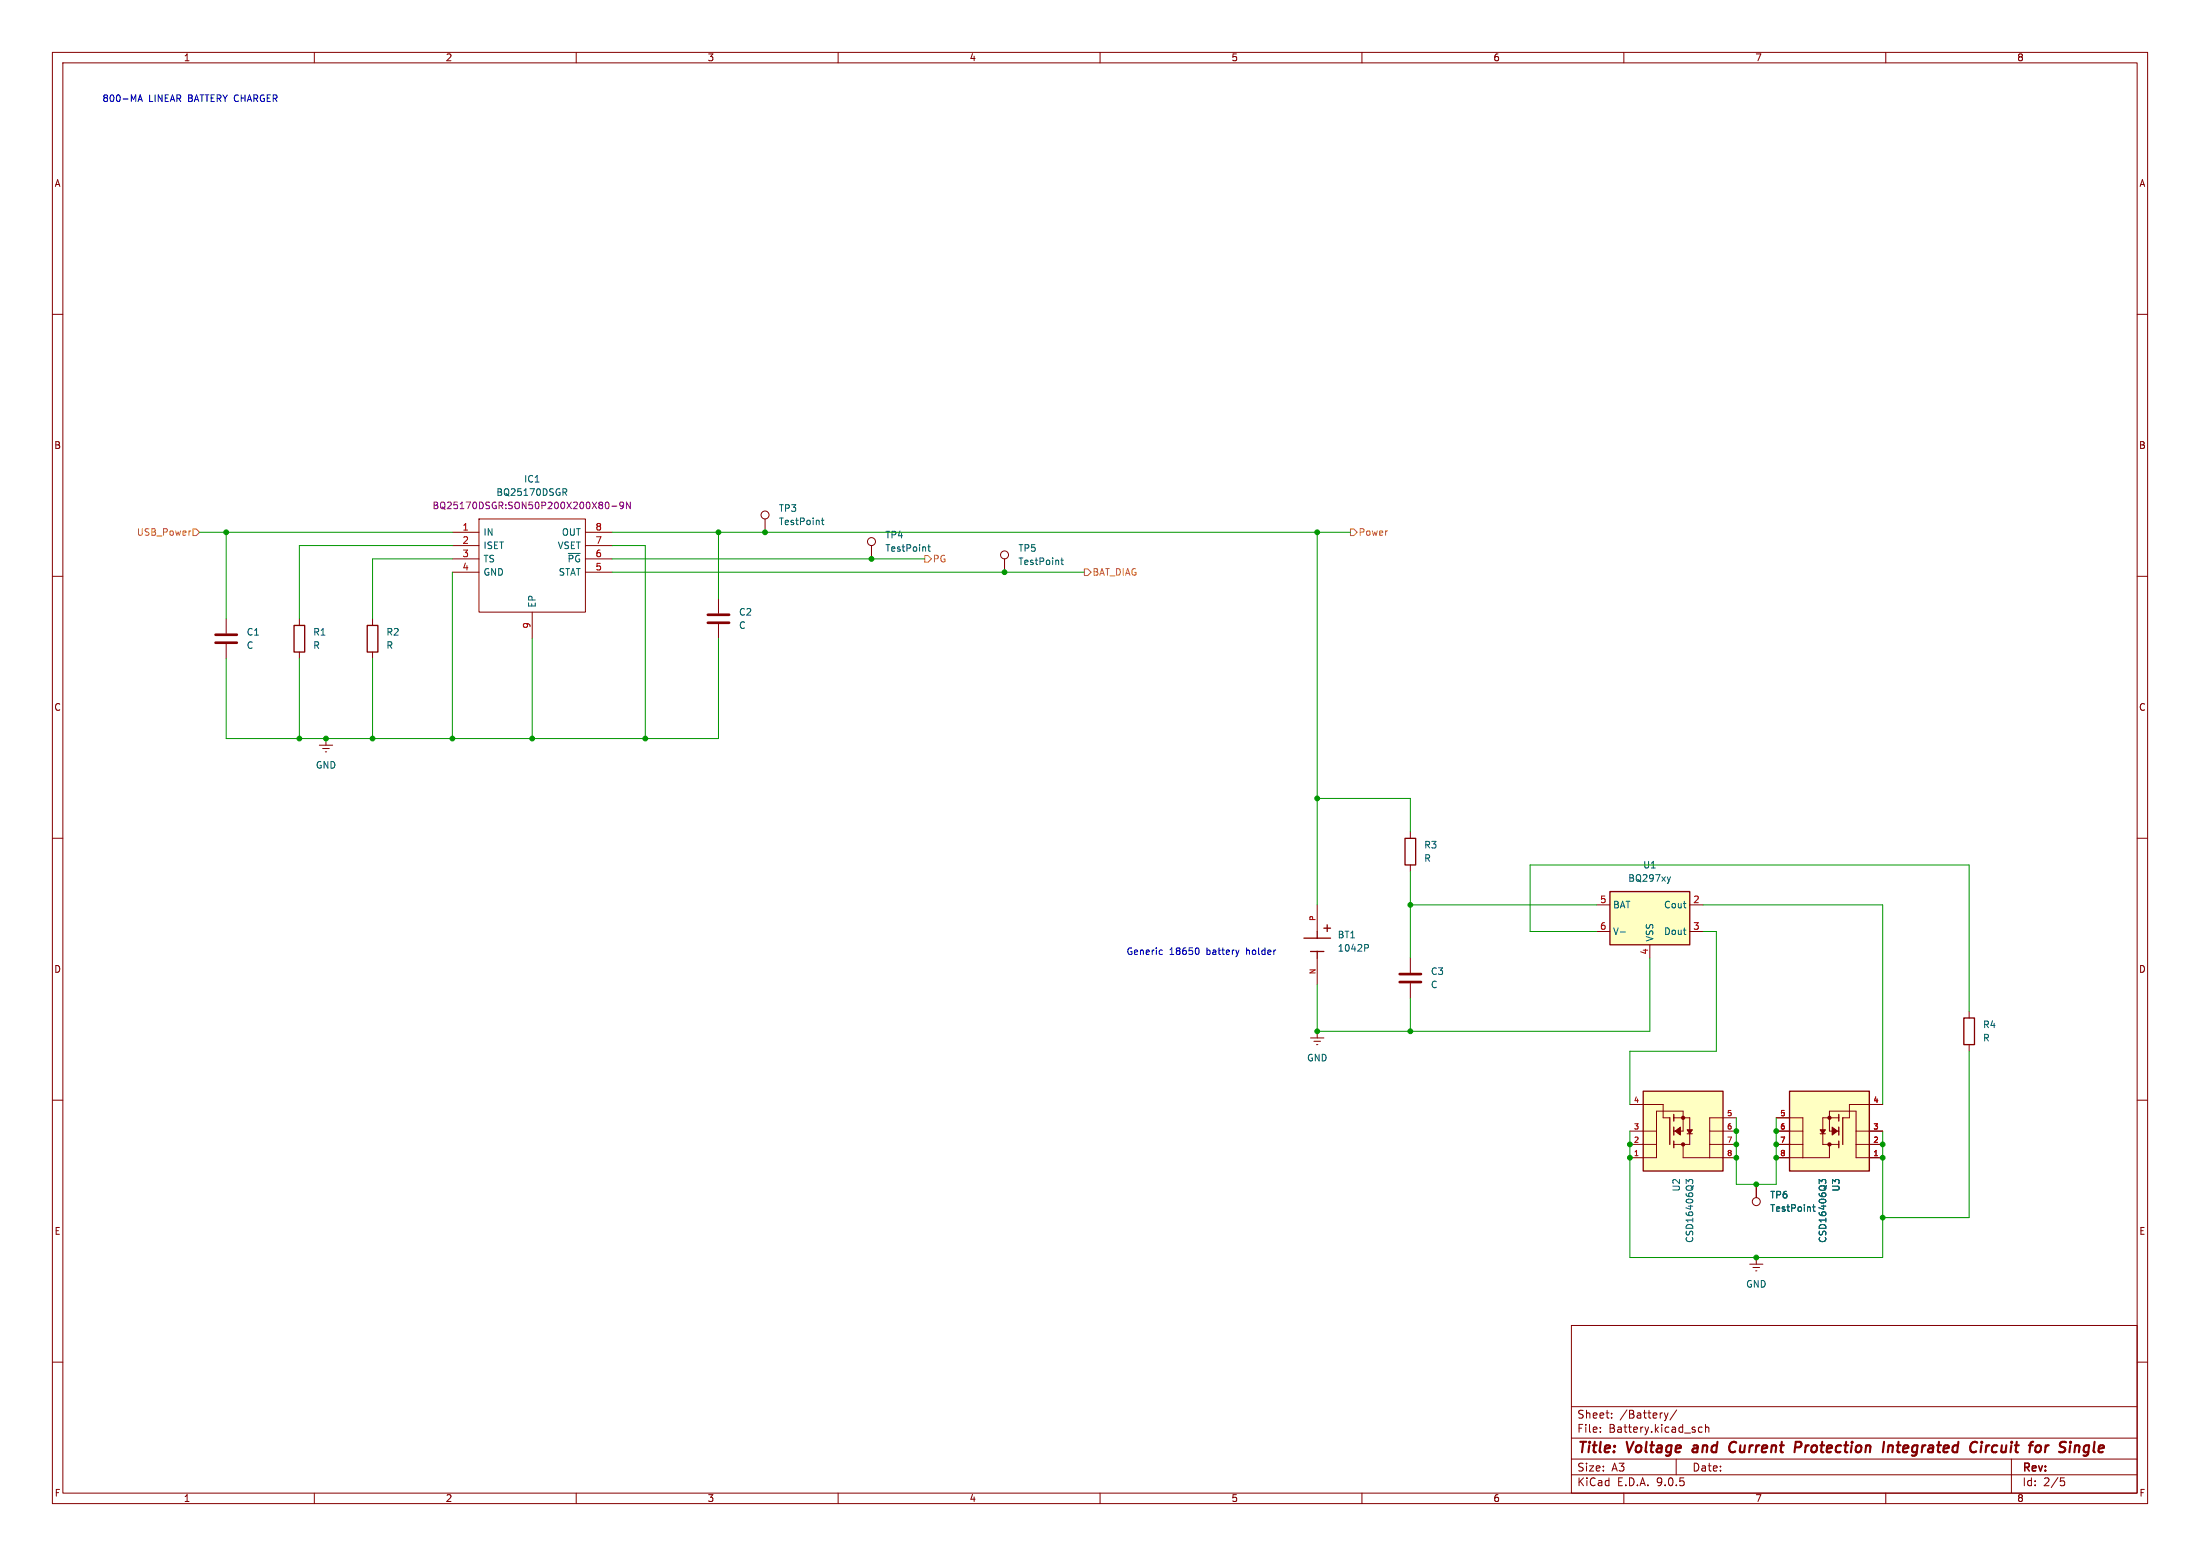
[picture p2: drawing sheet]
<svg xmlns="http://www.w3.org/2000/svg" width="420mm" height="297mm" viewBox="0 0 420 297" stroke-linecap="round" stroke-linejoin="round" font-family="sans-serif">
<g fill="none" stroke="#840000" stroke-width=".19">
<path d="M10 10h400v277h-400zM12 12h396v273h-396zM60 10v2M110 10v2M160 10v2M210 10v2M260 10v2M310 10v2M360 10v2M10 60h2M408 60h2M10 110h2"/>
<path d="M43.2 118.1v2.8M57.1 118.1v1.3M71.1 118.1v1.3M408 110h2M43.2 122.9v2.8M57.1 124.5v1.2M71.1 124.5v1.2M10 160h2M269.2 158.8v1.2M408 160h2M269.2 165.1v1.3M10 210h2"/>
<path d="M408 210h2M300 253h108v32h-108zM334 241.3h2.5M334.6 241.9h1.3M335.2 242.6h.2M335.3 240h.1M335.3 240v1.3M10 260h2M300 278.5h108M300 274.5h108M300 268.5h108M305.5 273.2v.2"/>
<path d="M305.5 272.5v.1M307.7 270.5v.2M307.7 269.8v.1M317.7 269.7l.4 1M318.1 270.7l-.4 .5M318.4 269.7l-.3 1M320 278.5v3M320.1 269.1l-1.3 1.9M324.9 272.5l-.4-.1-.3 .3 .2 .6h.5M325.6 272.5l.2-.1 .4 .1v.9M325.6 271.9v1.5M384 278.5v6.5"/>
<path d="M408 260h2M60 285v2M110 285v2M160 285v2M210 285v2M260 285v2M300 281.5h108M310 285v2M360 285v2M393.4 282.1h.7M393.5 282.7h.4l.3 .2-.2 .6-.5 .1"/>
</g>
<g fill="none" stroke="#840000" stroke-width=".4">
<path d="M323.2 276.5l-.1 .4 .2 .3M330.2 276.7a.63 .63 0 0 0 1 .4M331.1 275.2a.88 .88 0 0 0-1 .9M342.8 275.2l1 .1a.58 .58 0 0 1-.3 1h-.8M360.5 276.1a.49 .49 0 0 1 .9 .1l-.2 1M360.5 275.9l-.1 1.3M377.4 275.3l.1 .1M378.3 275.9l-.2 1.3M378.3 275.2v.2M379.2 275.9l-.2 1.3M379.6 275.9l-.4 .4M390.5 275.9l-.1 1.3"/>
<path d="M391.1 275.9l-.4 .1-.2 .3M397.7 277.8l.5 .1M398.3 275.9l-.5 .4v.5l.3 .4"/>
</g>
<path d="M56.1 119.4h2.1v5.1h-2.1zM70.1 119.4h2v5.1h-2zM268.2 160h2.1v5.1h-2.1z" fill="none" stroke="#840000" stroke-width=".25"/>
<path d="M41.1 121.2h4.1M41.1 122.7h4.1" fill="none" stroke="#840000" stroke-width=".51"/>
<path d="M307.3 170.2h15.3v10.1h-15.3z" fill="#ffffc2"/>
<path d="M248.9 179.1h5.1M251.5 177.8v1.3M252.7 177.2h1.3M253.4 176.5v1.3M307.3 170.2h15.3v10.1h-15.3zM250.2 181.6h2.5M251.5 181.6v1.3" fill="none" stroke="#840000" stroke-width=".25"/>
<g fill="none" stroke="#840000" stroke-width=".19">
<path d="M91.4 99.1h20.4v17.7h-20.4zM86.4 101.6h5M86.4 104.1h5M86.4 106.7h5M86.4 109.2h5M101.6 116.8v5.1M111.8 101.6h5M111.8 104.1h5M111.8 106.7h5M111.8 109.2h5M137.2 114.3v2.8M137.2 119.1v2.8"/>
<path d="M61 142.2h2.5M61.6 142.9h1.3M62.1 143.5h.3M62.2 141h.1M62.2 141v1.2M251.5 172.7v5.1M304.8 172.7h2.5M304.8 177.8h2.5M322.6 172.7h2.5M322.6 177.8h2.5M250.2 198.1h2.5M250.8 198.8h1.3"/>
<path d="M251.3 199.4h.3M251.5 196.9h.1M251.5 182.9v5.1M251.5 196.9v1.2M269.2 182.9v2.8M269.2 187.7v2.8M315 180.3v2.6"/>
</g>
<path d="M107.5 93.3h.4l.3 .2-.1 .4-.6 .1M107.8 94l.4 .6M309.3 177.9h1M318.9 167.4l-.3 .8M260.5 180.3h.5l.2 .2-.1 .4h-.6" fill="none" stroke="#006464" stroke-width=".19"/>
<path d="M116.1 95.9l.2 .4-.2 .7M116.8 96.6h1M119 96.4l-.2 .2h-.4l-.1-.2v-.3l.3-.3h.2l.2 .3a.84 .84 0 0 1-.3 1h-.3M120.3 95.8v1.3l-.7-1.3v1.3" fill="none" stroke="#840084" stroke-width=".19"/>
<path d="M135.1 117.3h4.1M135.1 118.9h4.1M267.2 185.9h4.1M267.2 187.5h4.1" fill="none" stroke="#840000" stroke-width=".51"/>
<path d="M313.7 208.3h15.2v15.2h-15.2z" fill="#ffffc2"/>
<g fill="none" stroke="#840000" stroke-width=".19">
<path d="M375.9 193v1.3M375.9 199.4v1.3M311.1 218.4h5.1M311.1 210.8h6.4v2.6h1.3M311.1 215.9h5.1M319.5 215.9h1.8v-3.8h-5.1v8.9h-5.1M319.5 213.4h3.1v5h-3.1M321.3 218.4v2.6h10.2M322.1 216.4h1M326.4 218.4h5.1M326.4 215.9h5.1M331.5 213.4h-5.1v7.6"/>
<path d="M335.3 226.1v2.5"/>
<circle cx="335.3" cy="229.4" r=".76"/>
</g>
<path d="M374.9 194.3h2v5.1h-2zM313.7 208.3h15.2v15.2h-15.2zM318.8 213.4v5M319.5 212.7v1.3M319.5 215.1v1.6M319.5 217.8v1.3" fill="none" stroke="#840000" stroke-width=".25"/>
<g fill="#840000" stroke="#840000" stroke-width=".19">
<path d="M319.8 215.9l1-.8v1.6z"/>
<path d="M322.1 215.6h1l-.5 .8z"/>
</g>
<g fill="none" stroke="#840000" stroke-width=".41">
<circle cx="321.3" cy="218.4" r=".2"/>
<circle cx="321.3" cy="213.4" r=".2"/>
</g>
<path d="M323.1 225.9l.1-.5-.2-.2h-.5l-.1 .4-.5-.5v.8M346 230.4h.5M346.2 229.9v1.1l.3 .2" fill="none" stroke="#006464" stroke-width=".19"/>
<path d="M341.6 208.3h15.3v15.2h-15.3z" fill="#ffffc2"/>
<g fill="none" stroke="#840000" stroke-width=".19">
<path d="M146 99.1v2.5M166.4 104.1v2.6M191.8 106.7v2.5M339.1 218.4h5.1M339.1 215.9h5.1M339.1 213.4h5.1v7.6M347.5 216.4h1M349.2 218.4v2.6h-10.1M351 215.9h-1.8v-3.8h5.1v8.9h5.1M351 213.4h-3v5h3M354.3 218.4h5.1M354.3 215.9h5.1"/>
<path d="M359.4 210.8h-6.3v2.6h-1.3M335.3 226.1v2.5"/>
<circle cx="146" cy="98.3" r=".76"/>
<circle cx="166.4" cy="103.4" r=".76"/>
<circle cx="191.8" cy="105.9" r=".76"/>
</g>
<path d="M341.6 208.3h15.3v15.2h-15.3zM351 212.7v1.3M351 215.1v1.6M351 217.8v1.3M351.8 213.4v5" fill="none" stroke="#840000" stroke-width=".25"/>
<g fill="#840000" stroke="#840000" stroke-width=".19">
<path d="M349.8 215.1l1 .8-1 .8z"/>
<path d="M347.5 215.6h1l-.5 .8z"/>
</g>
<g fill="none" stroke="#840000" stroke-width=".41">
<circle cx="349.2" cy="218.4" r=".2"/>
<circle cx="349.2" cy="213.4" r=".2"/>
</g>
<path d="M156.8 99.3h.5M157 98.9v1.1l.3 .1M177.1 104.4h.5M177.3 104v1l.3 .2M202.5 106.9h.5M202.7 106.5v1.1l.3 .2M346 230.4h.5M346.2 229.9v1.1l.3 .2M348.5 225.9l.1-.5-.2-.2h-.5l-.1 .4-.5-.5v.8" fill="none" stroke="#006464" stroke-width=".19"/>
<path d="M36.4 101.3l-.2 .1M36.8 101h.7l.6 .6-.6 .6h-.7zM176.5 106h.7l.6 .7-.6 .6h-.7zM207 108.6h.6l.7 .6-.7 .7h-.6zM257.8 101h.6l.7 .6-.7 .6h-.6z" fill="none" stroke="#ff7100" stroke-width=".19"/>
<g fill="none" stroke="#009600" stroke-width=".19">
<path d="M38.1 101.6h48.3M43.2 101.6v16.5M86.4 104.1h-29.3v14M86.4 106.7h-15.3v11.4M86.4 109.2v31.8M116.8 106.7h59.7M116.8 104.1h6.4v36.9M116.8 101.6h141M116.8 109.2h90.2M137.2 101.6v12.7M251.5 101.6v71.1M57.1 125.7v15.3"/>
<path d="M71.1 125.7v15.3M101.6 121.9v19.1M137.2 121.9v19.1h-94v-15.3M251.5 152.4h17.7v6.4M269.2 166.4v16.5M269.2 172.7h35.6M304.8 177.8h-12.7v-12.7h83.8v27.9M325.1 177.8h2.6v22.9h-16.6v10.1M325.1 172.7h34.3v38.1M269.2 190.5v6.4M315 182.9v14h-63.5v-8.9M311.1 215.9v24.1h48.3v-24.1"/>
<path d="M331.5 213.4v12.7h7.6v-12.7M375.9 200.7v31.7h-16.5"/>
</g>
<path d="M26.3 19.4l.5-1.3 .4 1.3M26.5 19h.6M221.5 181.3l.4 .1M221.9 182.1l-.4 .1M228.6 180.9a.79 .79 0 0 1 0 1.3M236.5 181.3l-.3 .9" fill="none" stroke="#0000c2" stroke-width=".19"/>
<g fill="#009600" stroke="#009600" stroke-width=".19">
<circle cx="43.2" cy="101.6" r=".46"/>
<circle cx="86.4" cy="141" r=".46"/>
<circle cx="71.1" cy="141" r=".46"/>
<circle cx="101.6" cy="141" r=".46"/>
<circle cx="123.2" cy="141" r=".46"/>
<circle cx="62.2" cy="141" r=".46"/>
<circle cx="57.1" cy="141" r=".46"/>
<circle cx="311.1" cy="221" r=".46"/>
<circle cx="311.1" cy="218.4" r=".46"/>
<circle cx="269.2" cy="196.9" r=".46"/>
<circle cx="251.5" cy="196.9" r=".46"/>
<circle cx="331.5" cy="218.4" r=".46"/>
<circle cx="331.5" cy="215.9" r=".46"/>
<circle cx="339.1" cy="221" r=".46"/>
<circle cx="335.3" cy="226.1" r=".46"/>
<circle cx="339.1" cy="215.9" r=".46"/>
<circle cx="339.1" cy="218.4" r=".46"/>
<circle cx="359.4" cy="221" r=".46"/>
<circle cx="359.4" cy="218.4" r=".46"/>
<circle cx="331.5" cy="221" r=".46"/>
<circle cx="359.4" cy="232.4" r=".46"/>
<circle cx="335.3" cy="240" r=".46"/>
<circle cx="166.4" cy="106.7" r=".46"/>
<circle cx="191.8" cy="109.2" r=".46"/>
<circle cx="269.2" cy="172.7" r=".46"/>
<circle cx="251.5" cy="101.6" r=".46"/>
<circle cx="251.5" cy="152.4" r=".46"/>
<circle cx="137.2" cy="101.6" r=".46"/>
<circle cx="146" cy="101.6" r=".46"/>
</g>
<g font-size="2.8" fill="#840000">
<text x="301" y="277.9">Title:</text>
<text x="310.6" y="277.9">Voltage</text>
<text x="324" y="277.9">and</text>
<text x="331.8" y="277.9">Current</text>
<text x="345" y="277.9">Protection</text>
<text x="362.7" y="277.9">Integrated</text>
<text x="380.2" y="277.9">Circuit</text>
<text x="392.3" y="277.9">for</text>
<text x="398.8" y="277.9">Single</text>
</g>
<g font-size="2.1" fill="#840000">
<text x="301" y="273.7">File:</text>
<text x="301" y="271">Sheet:</text>
<text x="307.1" y="273.7">Battery.kicad_sch</text>
<text x="309.2" y="271">/Battery/</text>
<text x="301" y="281.1">Size:</text>
<text x="307.6" y="281.1">A3</text>
<text x="323" y="281.1">Date:</text>
<text x="386" y="281.3">Rev:</text>
<text x="301" y="283.9">KiCad</text>
<text x="308.7" y="283.9">E.D.A.</text>
<text x="316.3" y="283.9">9.0.5</text>
<text x="386" y="283.9">Id:</text>
<text x="390.1" y="283.9">2/5</text>
</g>
<g font-size="1.8" fill="#840000">
<text x="35" y="11.9">1</text>
<text x="85" y="11.9">2</text>
<text x="135" y="11.9">3</text>
<text x="185" y="11.9">4</text>
<text x="235" y="11.9">5</text>
<text x="285" y="11.9">6</text>
<text x="335" y="11.9">7</text>
<text x="385" y="11.9">8</text>
<text x="10.3" y="35.9">A</text>
<text x="408.3" y="35.9">A</text>
<text x="10.3" y="85.9">B</text>
<text x="408.2" y="85.9">B</text>
<text x="10.3" y="135.9">C</text>
<text x="408.2" y="135.9">C</text>
<text x="10.3" y="185.9">D</text>
<text x="408.2" y="185.9">D</text>
<text x="10.3" y="235.9">E</text>
<text x="408.3" y="235.9">E</text>
<text x="10.3" y="285.9">F</text>
<text x="35" y="286.9">1</text>
<text x="85" y="286.9">2</text>
<text x="135" y="286.9">3</text>
<text x="185" y="286.9">4</text>
<text x="235" y="286.9">5</text>
<text x="285" y="286.9">6</text>
<text x="335" y="286.9">7</text>
<text x="385" y="286.9">8</text>
<text x="408.3" y="285.9">F</text>
</g>
<g font-size="1.8" fill="#0000c2">
<text x="19.5" y="19.7">800-MA</text>
<text x="28.4" y="19.7">LINEAR</text>
<text x="36" y="19.7">BATTERY CHARGER</text>
<text x="215" y="182.5">Generic</text>
<text x="223.2" y="182.5">18650</text>
<text x="230.4" y="182.5">battery</text>
<text x="238.2" y="182.5">holder</text>
</g>
<g font-size="1.8" fill="#006464">
<text x="94.7" y="94.8">BQ25170DSGR</text>
<text x="100" y="92.3">IC1</text>
<text x="148.6" y="97.9">TP3</text>
<text x="148.6" y="100.4">TestPoint</text>
<text x="92.2" y="102.5">IN</text>
<text x="92.2" y="105">ISET</text>
<text x="92.2" y="107.5">TS</text>
<text x="106.4" y="105">VSET</text>
<text x="107.2" y="102.5">OUT</text>
<text x="108.3" y="107.5">~{PG}</text>
<text x="168.9" y="103">TP4</text>
<text x="168.9" y="105.5">TestPoint</text>
<text x="194.3" y="105.5">TP5</text>
<text x="92.2" y="110.1">GND</text>
<text x="106.6" y="110.1">STAT</text>
<text x="194.3" y="108.1">TestPoint</text>
<text x="102.5" y="116.1" transform="rotate(-90 102.5 116.1)">EP</text>
<text x="141" y="117.7">C2</text>
<text x="47" y="121.5">C1</text>
<text x="47" y="124.1">C</text>
<text x="59.7" y="121.5">R1</text>
<text x="59.7" y="124.1">R</text>
<text x="73.7" y="121.5">R2</text>
<text x="73.7" y="124.1">R</text>
<text x="141" y="120.2">C</text>
<text x="60.2" y="146.9">GND</text>
<text x="271.8" y="162.2">R3</text>
<text x="271.8" y="164.7">R</text>
<text x="313.6" y="166">U1</text>
<text x="307.8" y="173.6">BAT</text>
<text x="310.7" y="168.5">BQ297xy</text>
<text x="317.6" y="173.6">Cout</text>
<text x="255.3" y="179.3">BT1</text>
<text x="307.8" y="178.7">V-</text>
<text x="315.8" y="179.8" transform="rotate(-90 315.8 179.8)">VSS</text>
<text x="317.6" y="178.7">Dout</text>
<text x="255.3" y="181.8">1042P</text>
<text x="273.1" y="186.3">C3</text>
<text x="273.1" y="188.8">C</text>
<text x="378.5" y="196.4">R4</text>
<text x="249.4" y="202.8">GND</text>
<text x="378.5" y="199">R</text>
<text x="320.9" y="227.5" transform="rotate(-90 320.9 227.5)">U2</text>
<text x="351.4" y="227.5" transform="rotate(-90 351.4 227.5)">U3</text>
<text x="337.8" y="229">TP6</text>
<text x="337.8" y="231.5">TestPoint</text>
<text x="323.4" y="237.3" transform="rotate(-90 323.4 237.3)">CSD16406Q3</text>
<text x="348.8" y="237.3" transform="rotate(-90 348.8 237.3)">CSD16406Q3</text>
<text x="333.2" y="246">GND</text>
</g>
<text font-size="1.8" fill="#840084" x="82.5" y="97.4">BQ25170DSGR:SON50P200X200X80-9N</text>
<g font-size="1.8" fill="#a90000">
<text x="88.2" y="101.3">1</text>
<text x="113.6" y="101.3">8</text>
<text x="88.2" y="103.9">2</text>
<text x="88.2" y="106.4">3</text>
<text x="113.6" y="103.9">7</text>
<text x="113.6" y="106.4">6</text>
<text x="88.2" y="109">4</text>
<text x="113.6" y="109">5</text>
<text x="101.3" y="120.1" transform="rotate(-90 101.3 120.1)">9</text>
<text x="305.4" y="172.5">5</text>
<text x="323.1" y="172.5">2</text>
<text x="305.4" y="177.5">6</text>
<text x="323.1" y="177.5">3</text>
<text x="314.7" y="182.3" transform="rotate(-90 314.7 182.3)">4</text>
</g>
<g font-size="1.8" fill="#ff7100">
<text x="26" y="102.5">USB_Power</text>
<text x="178" y="107.5">PG</text>
<text x="259.3" y="102.5">Power</text>
<text x="208.5" y="110.1">BAT_DIAG</text>
</g>
<g font-size="1.4" fill="#a90000">
<text x="251.2" y="175.9" transform="rotate(-90 251.2 175.9)">P</text>
<text x="251.2" y="186.1" transform="rotate(-90 251.2 186.1)">N</text>
<text x="311.8" y="215.6">3</text>
<text x="311.8" y="210.6">4</text>
<text x="329.6" y="215.6">6</text>
<text x="329.6" y="213.1">5</text>
<text x="339.7" y="215.6">6</text>
<text x="339.7" y="213.1">5</text>
<text x="357.5" y="215.6">3</text>
<text x="357.5" y="210.6">4</text>
<text x="311.8" y="220.7">1</text>
<text x="311.8" y="218.2">2</text>
<text x="329.6" y="220.7">8</text>
<text x="329.6" y="218.2">7</text>
<text x="339.7" y="220.7">8</text>
<text x="339.7" y="218.2">7</text>
<text x="357.5" y="220.7">1</text>
<text x="357.5" y="218.2">2</text>
</g>
</svg>
